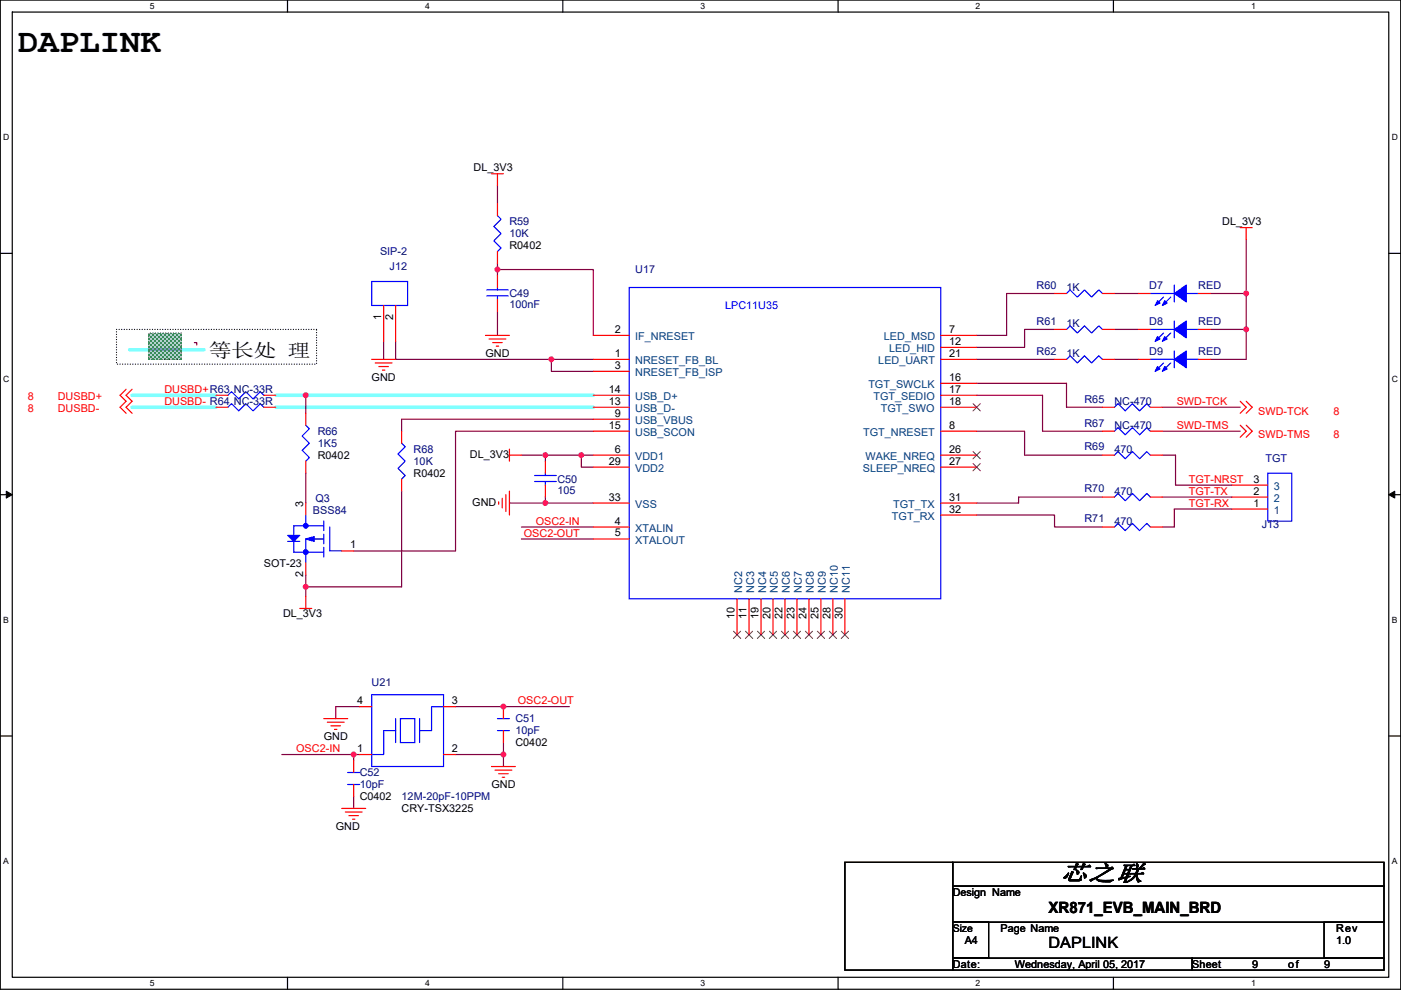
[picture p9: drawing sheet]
<svg xmlns="http://www.w3.org/2000/svg" width="297mm" height="210mm" viewBox="0 0 297 210" stroke-linecap="round" stroke-linejoin="round" font-family="sans-serif">
<path d="M.1 0h296.9v209.8h-296.9zM2.6 2.6h291.8v204.7h-291.8z" fill="none" stroke="#000" stroke-width=".25"/>
<g fill="#fff">
<path d="M31.8 .3h1v2h-1z"/>
<path d="M31.8 207.5h1v2.1h-1z"/>
</g>
<path d="M61 0v2.6M61 207.3v2.5" fill="none" stroke="#000" stroke-width=".25"/>
<g fill="#fff">
<path d="M90.1 .3h1v2h-1z"/>
<path d="M90.1 207.5h1v2.1h-1z"/>
</g>
<path d="M119.3 0v2.6M119.3 207.3v2.5" fill="none" stroke="#000" stroke-width=".25"/>
<g fill="#fff">
<path d="M148.5 .3h1v2h-1z"/>
<path d="M148.5 207.5h1v2.1h-1z"/>
</g>
<path d="M177.7 0v2.6M177.7 207.3v2.5" fill="none" stroke="#000" stroke-width=".25"/>
<g fill="#fff">
<path d="M206.9 .3h1v2h-1z"/>
<path d="M206.9 207.5h1v2.1h-1z"/>
</g>
<path d="M236.1 0v2.6M236.1 207.3v2.5" fill="none" stroke="#000" stroke-width=".25"/>
<g fill="#fff">
<path d="M265.2 .3h1v2h-1z"/>
<path d="M265.2 207.5h1v2.1h-1z"/>
<path d="M.7 28.2h1.3v2h-1.3z"/>
<path d="M295.1 28.2h1.3v2h-1.3z"/>
<path d="M.7 79.3h1.3v2.1h-1.3z"/>
<path d="M295.1 79.3h1.3v2.1h-1.3z"/>
</g>
<path d="M.1 53.7h2.5M294.4 53.7h2.6" fill="none" stroke="#000" stroke-width=".25"/>
<g fill="#fff">
<path d="M.7 130.5h1.2v2h-1.2z"/>
<path d="M295.1 130.5h1.2v2h-1.2z"/>
</g>
<path d="M.1 104.9h2.5M294.4 104.9h2.6" fill="none" stroke="#000" stroke-width=".25"/>
<path d="M1.3 104.2l1.3 .7-1.3 .7zM294.4 104.9l1.3-.7v1.4z" fill="#000" stroke="#000" stroke-width=".21"/>
<g fill="#fff">
<path d="M.7 181.7h1.2v2h-1.2z"/>
<path d="M295.1 181.7h1.2v2h-1.2z"/>
</g>
<path d="M.1 156.1h2.5M294.4 156.1h2.6M179.1 182.9h22.9v22.9h-22.9zM202 182.9h91.4v5.1h-91.4zM202 188h91.4v7.6h-91.4zM202 195.6h7.6v7.6h-7.6zM280.7 195.6h12.7v7.6h-12.7zM202 203.2h50.8v2.6h-50.8zM252.8 203.2h40.6v2.6h-40.6z" fill="none" stroke="#000" stroke-width=".25"/>
<path d="M27.5 74.2h15.7M28 86.4h17.8M28 83.8h17.8M58.5 86.4h67.3M58.5 83.8h67.3" fill="none" stroke="#80ffff" stroke-width=".76"/>
<path d="M31.6 70.6h6.8v5.6h-6.8z" fill-rule="evenodd" fill="#008000" stroke="#008000" stroke-width=".25" stroke-dasharray="0 .5"/>
<path d="M24.7 69.9h42.4v7.3h-42.4z" fill="none" stroke="#000" stroke-width=".25" stroke-dasharray="0 .5"/>
<g fill="none" stroke="#800040" stroke-width=".25">
<path d="M105.5 39.4v3.8M105.5 55.9v1.3M105.5 57.2v1.2M105.5 57.2h20.3v13.9M264.2 50.8v11.5M41.2 72.7h.5v.5M81.3 72.4v3.8M83.9 72.4v3.8h33M105.5 66.1v5M125.8 76.2h-8.9v2.6h8.9M207.1 76.2h16.5M223.6 69.9h-6.4v3.8h-10.1"/>
<path d="M223.6 62.3h-10.2v8.8h-6.3M236.3 62.3h5.1M236.3 69.9h5.1M236.3 76.2h5.1M256.6 69.9h7.6M256.6 62.3h7.6v7.6M264.2 69.9v6.3h-7.6M64.8 83.8v3.9M110.6 96.5h5M123.3 96.5h-7.7v1.3M125.8 88.9h-40.6v2.6M125.8 91.5h-29.2v25.4h-21.6"/>
<path d="M125.8 96.5h-2.5v2.6h2.5M207.1 83.8h13.9v7.7h12.7M207.1 91.5h10.1v5h16.5M207.1 81.3h19v5.1h7.6M246.4 86.4h16.5M246.4 96.5h2.8v6.4h12M246.4 91.5h16.6M64.8 100.4v6.3M85.2 104.2v20.3h-20.4M108 106.7h7.6M110.6 114.3h15.2M110.6 111.8h15.2"/>
<path d="M115.6 105.4v1.3M115.6 106.7h10.2M207.1 109.2h16.5v2.6h10.1M233.7 105.4h-17.7v1.3h-8.9M246.4 105.4h14.8M261.2 108h-12.2v3.8h-2.6M64.8 121.9v2.6M64.8 124.5v2M76.3 149.9h-5.1v2.5M96.6 149.9h24.1M106.7 157.5v2.5M59.8 160h15.2"/>
<path d="M75 168.9v2.6M75 160v1.3M75 160h1.3M96.6 160h10.1M106.7 160v2.6"/>
</g>
<g fill="#f0f" stroke="#f0f" stroke-width=".25">
<circle cx="64.8" cy="83.8" r=".5"/>
<circle cx="115.6" cy="96.5" r=".5"/>
<circle cx="123.2" cy="96.5" r=".5"/>
<circle cx="115.6" cy="106.7" r=".5"/>
<circle cx="106.7" cy="160" r=".5"/>
<circle cx="75" cy="160" r=".5"/>
<circle cx="106.7" cy="149.9" r=".5"/>
<circle cx="116.9" cy="76.2" r=".5"/>
<circle cx="105.5" cy="57.2" r=".5"/>
<circle cx="264.2" cy="62.2" r=".5"/>
<circle cx="264.2" cy="69.9" r=".5"/>
<circle cx="64.8" cy="124.5" r=".5"/>
</g>
<g fill="none" stroke="#f00" stroke-width=".25">
<path d="M104.2 36.9h2.5M105.5 36.9v2.5M105.5 43.2v2.5M105.5 53.4v2.5M105.5 58.4v2.6M263 48.3h2.5M264.2 48.3v2.5M78.8 76.2h5.1M79.6 77h3.5M80.3 77.7h2.1M81.1 78.5h.5M81.3 64.8v7.6"/>
<path d="M83.9 64.8v7.6M102.9 71.1h5.1M103.7 71.9h3.5M104.5 72.7h2M105.2 73.4h.5M105.5 63.5v2.6M125.8 71.1h7.6M125.8 76.2h7.6M125.8 78.8h7.6M199.4 76.2h7.7M199.4 73.7h7.7M199.4 71.1h7.7"/>
<path d="M223.6 62.3h2.5M223.6 69.9h2.5M223.6 76.2h2.5M233.7 62.3h2.6M233.7 69.9h2.6M233.7 76.2h2.6M241.4 62.3h2.5M241.4 69.9h2.5M241.4 76.2h2.5M254.1 62.3h2.5M254.1 69.9h2.5M254.1 76.2h2.5"/>
<path d="M26.7 82.6l-1.2 1.2 1.2 1.3-1.2 1.3 1.2 1.3M28 82.6l-1.3 1.2 1.3 1.3-1.3 1.3 1.3 1.3M45.8 86.4h2.5M45.8 83.8h2.5M55.9 86.4h2.6M55.9 83.8h2.6M64.8 87.7v2.5M64.8 97.8v2.6M85.2 91.5v2.5M108 96.5h2.6M108 95.3v2.5M115.6 97.8v2.6"/>
<path d="M125.8 83.8h7.6M125.8 86.4h7.6M125.8 88.9h7.6M125.8 91.5h7.6M125.8 96.5h7.6M125.8 99.1h7.6M199.4 96.5h7.7M199.4 99.1h7.7M199.4 86.4h7.7M199.4 83.8h7.7M199.4 81.3h7.7M199.4 91.5h7.7"/>
<path d="M233.7 86.4h2.6M233.7 91.5h2.6M233.7 96.5h2.6M243.9 86.4h2.5M243.9 91.5h2.5M243.9 96.5h2.5M263 85.1l1.2 1.3-1.2 1.3M263 90.2l1.2 1.3-1.2 1.2M264.2 85.1l1.3 1.3-1.3 1.3M264.2 90.2l1.3 1.3-1.3 1.2M64.8 119.4v2.5M64.8 106.7v2.5"/>
<path d="M72.5 116.9h2.5M85.2 101.6v2.6M105.7 106.4v.6M106.5 105.7v2M107.2 104.9v3.6M108 104.2v5M115.6 102.9v2.5M125.8 106.7h7.6M125.8 111.8h7.6M125.8 114.3h7.6M199.4 106.7h7.7M199.4 109.2h7.7"/>
<path d="M233.7 105.4h2.6M233.7 111.8h2.6M243.9 105.4h2.5M243.9 111.8h2.5M261.2 108h7.6M261.2 105.4h7.6M261.2 102.9h7.6M63.6 129.1h2.5M64.8 126.5v2.6M156.3 127v7.6M158.8 127v7.6M161.4 127v7.6"/>
<path d="M163.9 127v7.6M166.4 127v7.6M169 127v7.6M171.5 127v7.6M174 127v7.6M176.6 127v7.6M179.1 127v7.6M68.6 152.4h5.1M69.4 153.2h3.6M70.2 153.9h2M70.9 154.7h.5M76.3 149.9h2.5"/>
<path d="M94 149.9h2.6M106.7 155v2.5M106.7 149.9v2.5M72.5 171.5h5M73.2 172.2h3.6M74 173h2M74.7 173.8h.5M75 161.3v2.6M75 166.4v2.5M76.3 160h2.5M94 160h2.6M104.2 162.6h5.1"/>
<path d="M105 163.3h3.5M105.7 164.1h2.1M106.5 164.9h.5"/>
</g>
<g fill="none" stroke="#00f" stroke-width=".25">
<path d="M78.8 59.7h7.6v5.1h-7.6zM105.5 45.7l.7 .8-1.5 1.5 1.5 1.6-1.5 1.5 1.5 1.5-.7 .8M103.2 62.8h4.6M103.2 61.5h4.6M105.5 61v.5M105.5 62.8v.7M133.4 61h66v66h-66zM226.1 62.3l.8-.8 1.5 1.5 1.5-1.5 1.6 1.5 1.5-1.5 .7 .8M226.1 69.9l.8-.8 1.5 1.5 1.5-1.5 1.6 1.5 1.5-1.5 .7 .8M226.1 76.2l.8-.7 1.5 1.5 1.5-1.5 1.6 1.5 1.5-1.5 .7 .7M243.9 62.3h5.1M243.9 69.9h5.1"/>
<path d="M243.9 76.2h5.1M246.7 63l-1.5 1.5M246.7 70.6l-1.5 1.6M246.7 77l-1.5 1.5M248.2 63l-1.5 1.5M248.2 70.6l-1.5 1.6M248.2 77l-1.5 1.5M249 60.5v3.5M249 68.1v3.5M249 74.4v3.6M251.5 62.3h2.6M251.5 69.9h2.6"/>
<path d="M251.5 76.2h2.6M48.3 86.4l.8-.8 1.5 1.5 1.5-1.5 1.6 1.5 1.5-1.5 .7 .8M48.3 83.8l.8-.7 1.5 1.5 1.5-1.5 1.6 1.5 1.5-1.5 .7 .7M64.8 90.2l.8 .8-1.5 1.5 1.5 1.5-1.5 1.5 1.5 1.5-.8 .8M85.2 94l.7 .8-1.5 1.5 1.5 1.5-1.5 1.5 1.5 1.6-.7 .7M236.3 86.4l.7-.8 1.6 1.5 1.5-1.5 1.5 1.5 1.5-1.5 .8 .8M236.3 91.5l.7-.8 1.6 1.5 1.5-1.5 1.5 1.5 1.5-1.5 .8 .8M236.3 96.5l.7-.7 1.6 1.5 1.5-1.5 1.5 1.5 1.5-1.5 .8 .7M61 114.8h2.6M62.3 114.8v2.3h6.3M64.8 109.2v2.3M64.8 114.3v5.1"/>
<path d="M66.1 114.3h2.5M68.6 116.1v2M68.6 113.3v2M68.6 110.5v2M68.6 111.5h-6.3v2.1M69.9 111.8v5.1h2.6M113.3 102.1h4.6M113.3 100.9h4.6M115.6 100.4v.5M115.6 102.1v.8M236.3 105.4l.7-.7 1.6 1.5 1.5-1.5 1.5 1.5 1.5-1.5 .8 .7M236.3 111.8l.7-.8 1.6 1.5 1.5-1.5 1.5 1.5 1.5-1.5 .8 .8"/>
<path d="M268.8 100.4h5.1v10.1h-5.1zM78.8 147.3h15.2v15.3h-15.2zM83.9 152.4v5.1M83.9 155h-2.6v5h-2.5M84.9 152.4h3v5.1h-3zM89 152.4v5.1M94 149.9h-2.5v5.1h-2.5M105.5 155h2.5M105.5 152.4h2.5M73.7 163.9h2.6M73.7 166.4h2.6"/>
</g>
<g fill="#00f" stroke="#00f" stroke-width=".25">
<path d="M249 62.3l2.5-1.8v3.5z" fill-rule="evenodd"/>
<path d="M245.4 63.8l.5 .5-1 .5z" fill-rule="evenodd"/>
<path d="M246.9 63.8l.6 .5-1.1 .5z" fill-rule="evenodd"/>
<path d="M61 113.6h2.6l-1.3 1.2z" fill-rule="evenodd"/>
<path d="M64.8 114.3l1.8-.5v1z" fill-rule="evenodd"/>
<path d="M249 69.9l2.5-1.8v3.5z" fill-rule="evenodd"/>
<path d="M245.4 71.4l.5 .5-1 .5z" fill-rule="evenodd"/>
<path d="M246.9 71.4l.6 .5-1.1 .5z" fill-rule="evenodd"/>
<path d="M249 76.2l2.5-1.8v3.6z" fill-rule="evenodd"/>
<path d="M245.4 77.7l.5 .6-1 .5z" fill-rule="evenodd"/>
<path d="M246.9 77.7l.6 .6-1.1 .5z" fill-rule="evenodd"/>
<circle cx="64.8" cy="111.5" r=".5"/>
<circle cx="64.8" cy="117.1" r=".5"/>
</g>
<g fill="none" stroke="#804000" stroke-width=".21">
<path d="M206.3 95.8l1.6 1.5M206.3 98.3l1.6 1.6M206.3 85.6l1.6 1.6M207.8 95.8l-1.5 1.5M207.8 98.3l-1.5 1.6M207.8 85.6l-1.5 1.6M155.5 133.9l1.6 1.5M157 133.9l-1.5 1.5M158 133.9l1.6 1.5M159.6 133.9l-1.6 1.5M160.6 133.9l1.5 1.5M162.1 133.9l-1.5 1.5"/>
<path d="M163.1 133.9l1.6 1.5M164.7 133.9l-1.6 1.5M165.7 133.9l1.5 1.5M167.2 133.9l-1.6 1.5M168.2 133.9l1.6 1.5M169.7 133.9l-1.5 1.5M170.7 133.9l1.6 1.5M172.3 133.9l-1.6 1.5M173.3 133.9l1.5 1.5M174.8 133.9l-1.5 1.5M175.8 133.9l1.6 1.5M177.4 133.9l-1.6 1.5"/>
<path d="M178.4 133.9l1.5 1.5M179.9 133.9l-1.6 1.5"/>
</g>
<text font-size="7.2" x="3.9" y="11.1">DAPLINK</text>
<text font-size="4.9" x="224.9" y="186.8">芯之联</text>
<text font-size="4.1" x="44.3" y="75.7">等长处 理</text>
<g font-size="3.3">
<text x="222.3" y="193.6">XR871_EVB_MAIN_BRD</text>
<text x="222.3" y="201.1">DAPLINK</text>
</g>
<g font-size="2.3">
<text x="100.4" y="36.4">DL_3V3</text>
<text x="259.1" y="47.8">DL_3V3</text>
<text x="108" y="52.9">R0402</text>
<text x="80.8" y="67.9" transform="rotate(-90 80.8 67.9)">1</text>
<text x="83.4" y="67.9" transform="rotate(-90 83.4 67.9)">2</text>
<text x="130.4" y="70.6">2</text>
<text x="201.2" y="70.6">7</text>
<text x="102.9" y="75.7">GND</text>
<text x="130.4" y="75.7">1</text>
<text x="201.2" y="73.2">12</text>
<text x="201.2" y="75.7">21</text>
<text x="78.8" y="80.8">GND</text>
<text x="129.1" y="83.3">14</text>
<text x="130.4" y="78.2">3</text>
<text x="201.2" y="83.3">17</text>
<text x="201.2" y="80.8">16</text>
<text x="129.1" y="85.9">13</text>
<text x="130.4" y="88.4">9</text>
<text x="201.2" y="85.9">18</text>
<text x="129.1" y="90.9">15</text>
<text x="201.2" y="90.9">8</text>
<text x="67.4" y="97.3">R0402</text>
<text x="87.7" y="101.1">R0402</text>
<text x="99.6" y="97.1">DL_3V3</text>
<text x="129.1" y="98.6">29</text>
<text x="130.4" y="96">6</text>
<text x="201.2" y="96">26</text>
<text x="201.2" y="98.6">27</text>
<text x="64.3" y="107.5" transform="rotate(-90 64.3 107.5)">3</text>
<text x="100.1" y="107.2">GND</text>
<text x="129.1" y="106.2">33</text>
<text x="201.2" y="106.2">31</text>
<text x="265.7" y="107.4">1</text>
<text x="265.7" y="104.9">2</text>
<text x="265.7" y="102.4">3</text>
<text x="130.4" y="111.3">4</text>
<text x="130.4" y="113.8">5</text>
<text x="201.2" y="108.7">32</text>
<text x="74.2" y="116.3">1</text>
<text x="55.9" y="120.2">SOT-23</text>
<text x="64.3" y="122.5" transform="rotate(-90 64.3 122.5)">2</text>
<text x="60" y="130.9">DL_3V3</text>
<text x="155.7" y="131.4" transform="rotate(-90 155.7 131.4)">10</text>
<text x="158.3" y="131.4" transform="rotate(-90 158.3 131.4)">11</text>
<text x="160.8" y="131.4" transform="rotate(-90 160.8 131.4)">19</text>
<text x="163.4" y="131.4" transform="rotate(-90 163.4 131.4)">20</text>
<text x="165.9" y="131.4" transform="rotate(-90 165.9 131.4)">22</text>
<text x="168.4" y="131.4" transform="rotate(-90 168.4 131.4)">23</text>
<text x="171" y="131.4" transform="rotate(-90 171 131.4)">24</text>
<text x="173.5" y="131.4" transform="rotate(-90 173.5 131.4)">25</text>
<text x="176.1" y="131.4" transform="rotate(-90 176.1 131.4)">28</text>
<text x="178.6" y="131.4" transform="rotate(-90 178.6 131.4)">30</text>
<text x="75.8" y="149.4">4</text>
<text x="95.8" y="149.4">3</text>
<text x="68.6" y="157">GND</text>
<text x="75.8" y="159.5">1</text>
<text x="95.8" y="159.5">2</text>
<text x="109.3" y="158.3">C0402</text>
<text x="104.2" y="167.2">GND</text>
<text x="76.3" y="169.7">C0402</text>
<text x="85.2" y="172.3">CRY-TSX3225</text>
<text x="71.2" y="176.1">GND</text>
<text x="202" y="190">Design Name</text>
<text x="212.2" y="197.7">Page Name</text>
<text x="283.3" y="197.7">Rev</text>
<text x="204.5" y="200.2">A4</text>
<text x="283.3" y="200.2">1.0</text>
<text x="202" y="205.3">Date:</text>
<text x="215.2" y="205.3">Wednesday, April 05, 2017</text>
<text x="252.8" y="205.3">Sheet</text>
<text x="265.5" y="205.3">9</text>
<text x="273.1" y="205.3">of</text>
<text x="280.7" y="205.3">9</text>
</g>
<g font-size="2.3" fill="#000080">
<text x="108" y="47.8">R59</text>
<text x="108" y="50.3">10K</text>
<text x="80.6" y="54.1">SIP-2</text>
<text x="82.6" y="57.2">J12</text>
<text x="134.7" y="58">U17</text>
<text x="108" y="63">C49</text>
<text x="108" y="65.3">100nF</text>
<text x="219.8" y="61.3">R60</text>
<text x="226.1" y="61.8">1K</text>
<text x="243.6" y="61.3">D7</text>
<text x="254.1" y="61.3">RED</text>
<text x="219.8" y="68.9">R61</text>
<text x="226.1" y="69.4">1K</text>
<text x="243.6" y="68.9">D8</text>
<text x="254.1" y="68.9">RED</text>
<text x="219.8" y="75.2">R62</text>
<text x="226.1" y="75.7">1K</text>
<text x="243.6" y="75.2">D9</text>
<text x="254.1" y="75.2">RED</text>
<text x="229.9" y="85.4">R65</text>
<text x="236.3" y="85.9">NC-470</text>
<text x="67.4" y="92.2">R66</text>
<text x="67.4" y="94.8">1K5</text>
<text x="229.9" y="90.5">R67</text>
<text x="229.9" y="95.5">R69</text>
<text x="236.3" y="91">NC-470</text>
<text x="87.7" y="96.1">R68</text>
<text x="87.7" y="98.6">10K</text>
<text x="236.3" y="96.1">470</text>
<text x="268.3" y="98.1">TGT</text>
<text x="66.9" y="106.5">Q3</text>
<text x="118.2" y="102.4">C50</text>
<text x="118.2" y="104.7">105</text>
<text x="229.9" y="104.4">R70</text>
<text x="236.3" y="104.9">470</text>
<text x="66.4" y="109">BSS84</text>
<text x="229.9" y="110.8">R71</text>
<text x="236.3" y="111.3">470</text>
<text x="267.5" y="112.1">J13</text>
<text x="78.8" y="145.6">U21</text>
<text x="109.3" y="153.2">C51</text>
<text x="109.3" y="155.7">10pF</text>
<text x="76.3" y="164.6">C52</text>
<text x="76.3" y="167.2">10pF</text>
<text x="85.2" y="169.7">12M-20pF-10PPM</text>
</g>
<text font-size="2.3" fill="#00f" x="153.7" y="65.6">LPC11U35</text>
<g font-size="2.3" fill="#004080">
<text x="134.7" y="72.2">IF_NRESET</text>
<text x="134.7" y="77.3">NRESET_FB_BL</text>
<text x="186.2" y="77.3">LED_UART</text>
<text x="187.4" y="72.2">LED_MSD</text>
<text x="188.5" y="74.7">LED_HID</text>
<text x="134.7" y="79.8">NRESET_FB_ISP</text>
<text x="184.1" y="82.3">TGT_SWCLK</text>
<text x="134.7" y="84.9">USB_D+</text>
<text x="134.7" y="87.4">USB_D-</text>
<text x="134.7" y="90">USB_VBUS</text>
<text x="185.2" y="84.9">TGT_SEDIO</text>
<text x="186.8" y="87.4">TGT_SWO</text>
<text x="134.7" y="92.5">USB_SCON</text>
<text x="183" y="92.5">TGT_NRESET</text>
<text x="134.7" y="97.6">VDD1</text>
<text x="134.7" y="100.1">VDD2</text>
<text x="182.9" y="100.1">SLEEP_NREQ</text>
<text x="183.5" y="97.6">WAKE_NREQ</text>
<text x="134.7" y="107.7">VSS</text>
<text x="189.4" y="107.7">TGT_TX</text>
<text x="270.1" y="106.5">2</text>
<text x="270.1" y="103.9">3</text>
<text x="134.7" y="112.8">XTALIN</text>
<text x="189.1" y="110.3">TGT_RX</text>
<text x="270.1" y="109">1</text>
<text x="134.7" y="115.4">XTALOUT</text>
<text x="157.3" y="125.8" transform="rotate(-90 157.3 125.8)">NC2</text>
<text x="159.9" y="125.8" transform="rotate(-90 159.9 125.8)">NC3</text>
<text x="162.4" y="125.8" transform="rotate(-90 162.4 125.8)">NC4</text>
<text x="164.9" y="125.8" transform="rotate(-90 164.9 125.8)">NC5</text>
<text x="167.5" y="125.8" transform="rotate(-90 167.5 125.8)">NC6</text>
<text x="170" y="125.8" transform="rotate(-90 170 125.8)">NC7</text>
<text x="172.6" y="125.8" transform="rotate(-90 172.6 125.8)">NC8</text>
<text x="175.1" y="125.8" transform="rotate(-90 175.1 125.8)">NC9</text>
<text x="177.6" y="125.8" transform="rotate(-90 177.6 125.8)">NC10</text>
<text x="180.2" y="125.8" transform="rotate(-90 180.2 125.8)">NC11</text>
</g>
<g font-size="2.3" fill="#f00">
<text x="34.9" y="83.3">DUSBD+R63 NC-33R</text>
<text x="5.9" y="84.9">8</text>
<text x="5.9" y="87.4">8</text>
<text x="12.3" y="84.9">DUSBD+</text>
<text x="12.3" y="87.4">DUSBD-</text>
<text x="34.9" y="85.9">DUSBD- R64 NC-33R</text>
<text x="249.5" y="85.9">SWD-TCK</text>
<text x="266.8" y="87.9">SWD-TCK</text>
<text x="282.8" y="87.9">8</text>
<text x="249.5" y="91">SWD-TMS</text>
<text x="266.8" y="93">SWD-TMS</text>
<text x="282.8" y="93">8</text>
<text x="252" y="102.4">TGT-NRST</text>
<text x="252" y="107.5">TGT-RX</text>
<text x="252" y="104.9">TGT-TX</text>
<text x="111.1" y="113.8">OSC2-OUT</text>
<text x="113.6" y="111.3">OSC2-IN</text>
<text x="109.8" y="149.4">OSC2-OUT</text>
<text x="62.8" y="159.5">OSC2-IN</text>
</g>
<text font-size="2.2" x="202" y="197.6">Size</text>
<g font-size="1.8">
<text x="31.8" y="1.9">5</text>
<text x="90.1" y="1.9">4</text>
<text x="148.5" y="1.9">3</text>
<text x="206.9" y="1.9">2</text>
<text x="265.2" y="1.9">1</text>
<text x=".7" y="29.8">D</text>
<text x="295.1" y="29.8">D</text>
<text x=".7" y="81">C</text>
<text x="295.1" y="81">C</text>
<text x=".7" y="132.1">B</text>
<text x="295.1" y="132.1">B</text>
<text x=".7" y="183.3">A</text>
<text x="295.1" y="183.3">A</text>
<text x="31.8" y="209.2">5</text>
<text x="90.1" y="209.2">4</text>
<text x="148.5" y="209.2">3</text>
<text x="206.9" y="209.2">2</text>
<text x="265.2" y="209.2">1</text>
</g>
</svg>
